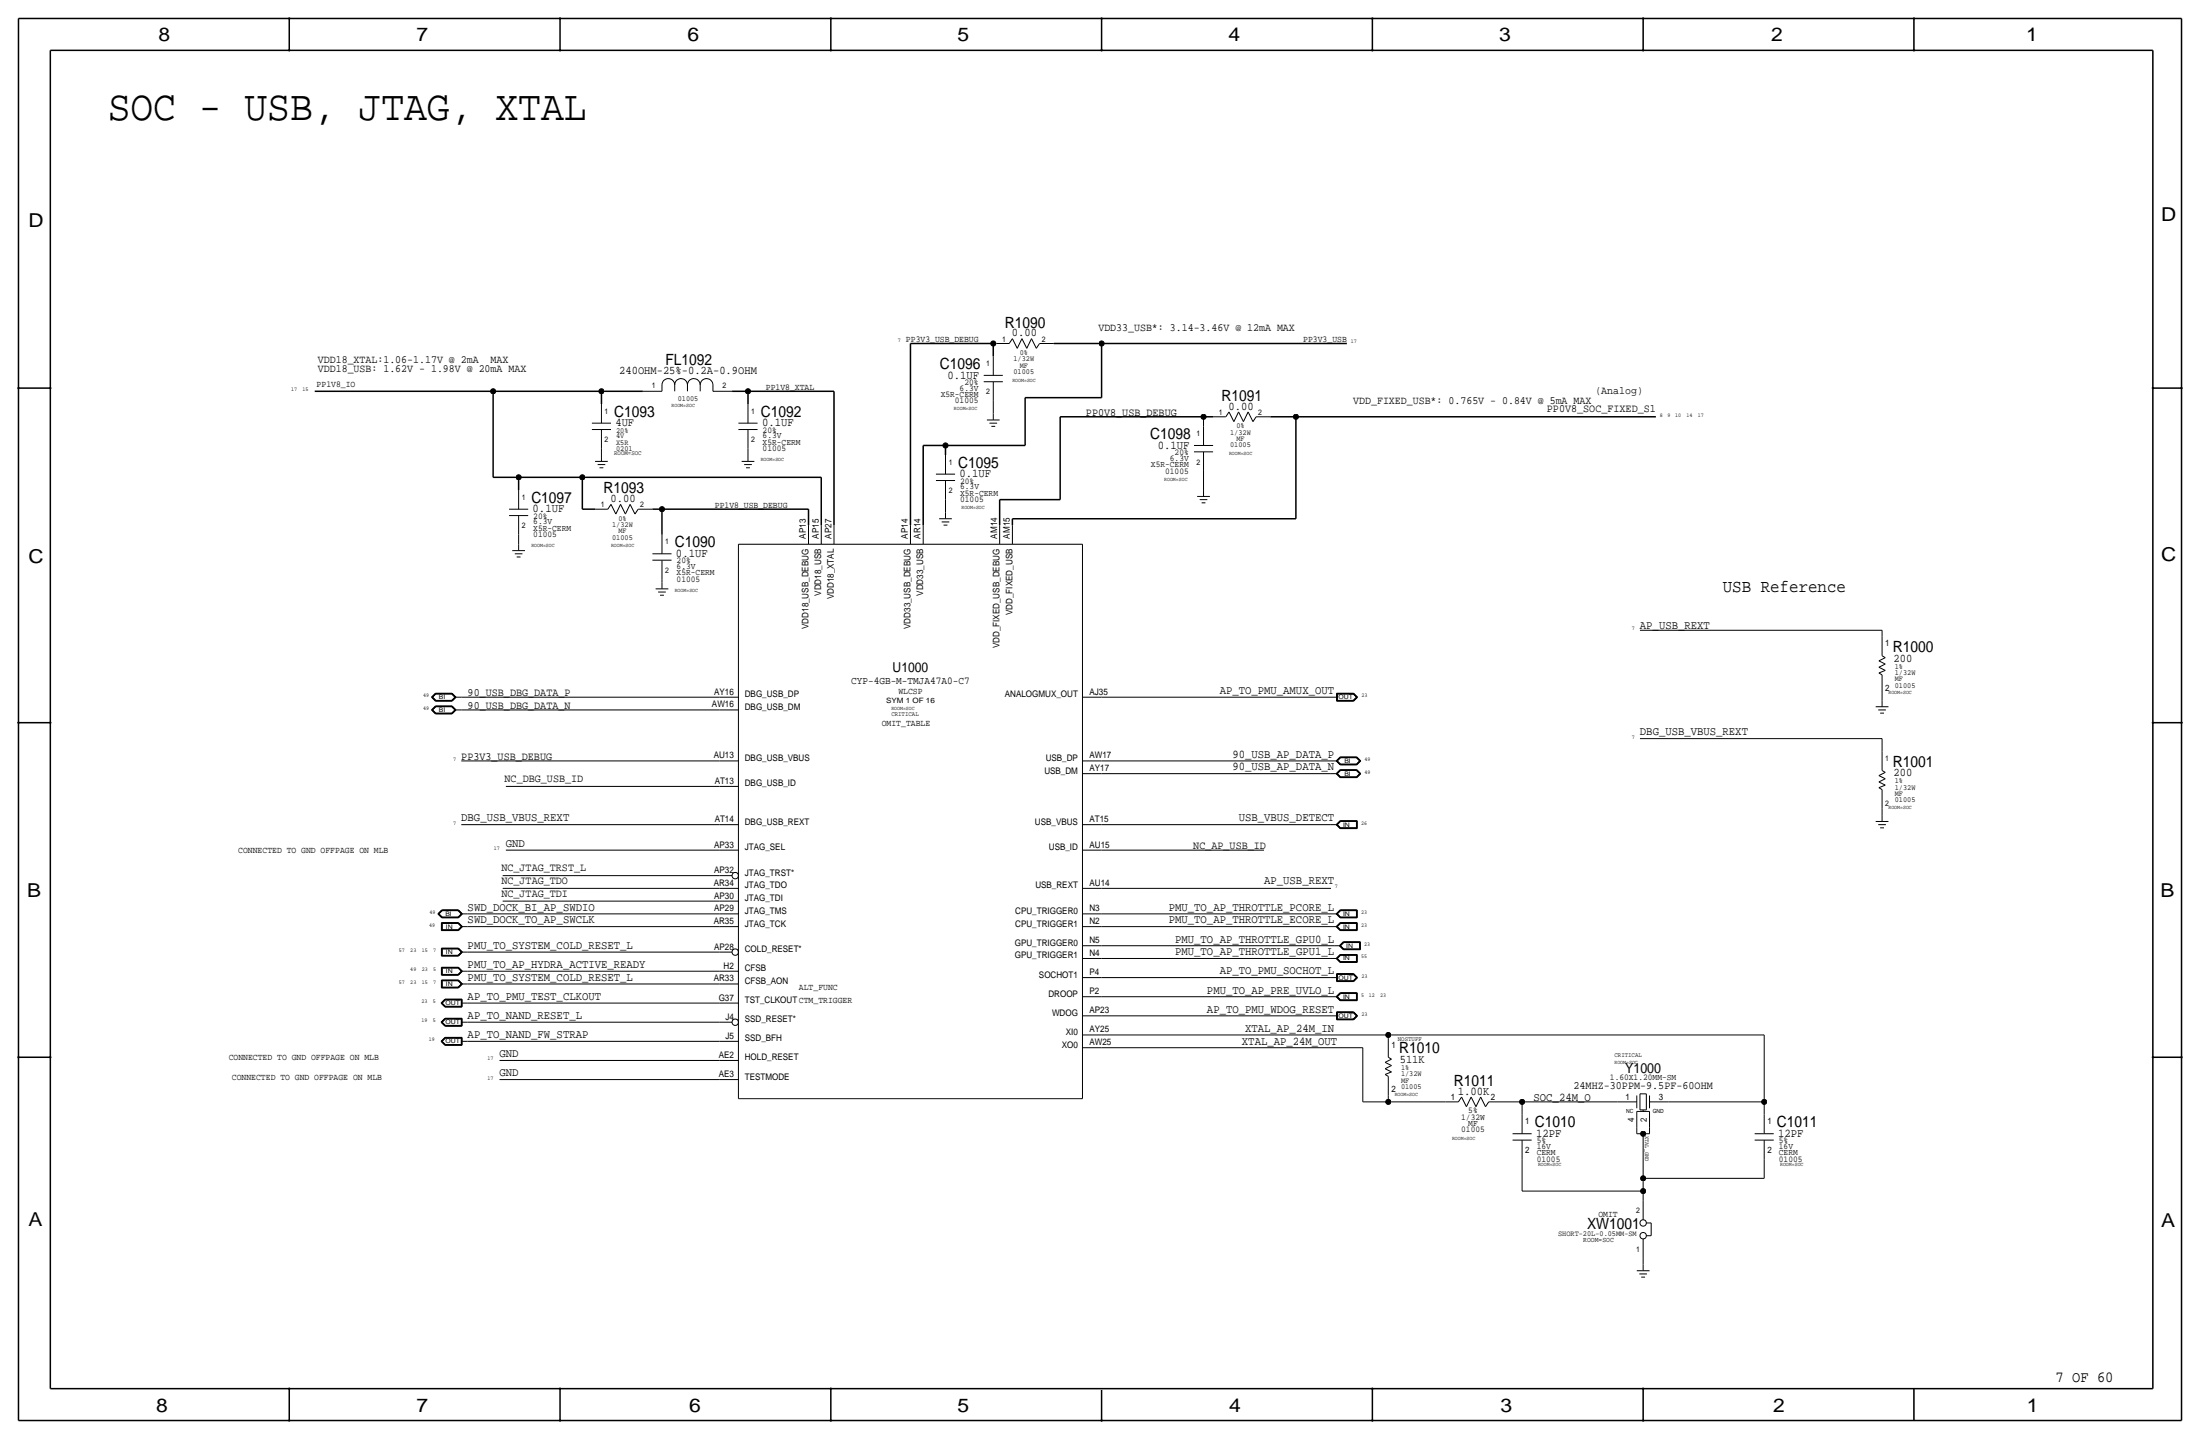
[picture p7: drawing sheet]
<svg xmlns="http://www.w3.org/2000/svg" width="877mm" height="574mm" viewBox="0 0 877 574" stroke-linecap="round" stroke-linejoin="round" font-family="sans-serif">
<g fill="none" stroke="#000" stroke-width=".6" stroke-linecap="butt">
<path d="M7.4 7.4v558.8zM7.4 7.4h862.3zM115.3 7.4v12.7zM223.3 7.4v12.7zM331.2 7.4v12.7zM439.2 7.4v12.7zM547.1 7.4v12.7zM655.1 7.4v12.7zM763 7.4v12.7zM869.7 7.4v558.8zM20.1 20.1h838.2zM20.1 20.1v533.4z"/>
<path d="M858.3 20.1v533.4zM363 136.9v72.4zM363 136.9h33zM396 136.9h1.3zM396 136.9v5.1zM420.1 136.9h19.1zM439.2 136.9h97.8zM439.2 136.9v21.6zM7.4 154.7h12.7zM125.5 156h71.1zM196.6 156v34.2zM196.6 156h43.2z"/>
<path d="M239.8 156h16.5zM239.8 156v5zM291.8 156h6.4zM298.2 156h34.3zM298.2 156v5zM332.5 156v53.3zM408.7 158.5h30.5zM408.7 158.5v19zM858.3 154.7h11.4zM368 177.5h8.9zM368 177.5v31.8zM376.9 177.5h31.8z"/>
<path d="M376.9 177.5v3.9zM422.7 166.1v33zM422.7 166.1h57.1zM479.8 166.1h3.8zM506.5 166.1h10.1zM516.6 166.1v40.7zM516.6 166.1h143.5zM196.6 190.2h10.2zM206.8 190.2h25.4zM206.8 190.2v5.1zM232.2 190.2h95.2zM232.2 190.2v12.7z"/>
<path d="M327.4 190.2v19.1zM398.5 199.1h24.2zM398.5 199.1v10.2zM232.2 202.9h5zM260.1 202.9h3.8zM263.9 202.9h58.4zM263.9 202.9v10.2zM322.3 202.9v6.4zM403.6 206.8h113zM403.6 206.8v2.5zM7.4 288h12.7zM858.3 288h11.4z"/>
<path d="M7.4 421.4h12.7zM858.3 421.4h11.4zM20.1 553.5h838.2zM115.3 553.5v12.7zM223.3 553.5v12.7zM331.2 553.5v12.7zM439.2 554v12.2zM547.1 553.5v12.7zM655.1 553.5v12.7zM763 553.5v12.7zM7.4 566.2h862.3z"/>
</g>
<g fill="none" stroke="#000" stroke-width=".4">
<path d="M397.3 136.9h5zM403.6 135l1.9 3.8zM403.6 135l-1.3 1.9zM407.4 135l-1.9 3.8zM407.4 135l1.9 3.8zM411.2 135l-1.9 3.8zM411.2 135l2 3.8zM414.4 136.9h5.7zM414.4 136.9l-1.2 1.9zM256.3 156h7.6zM263.9 153.4a2.54 2.54 0 0 1 2.5-2.5 2.54 2.54 0 0 1 2.6 2.5 2.54 2.54 0 0 1 2.5-2.5 2.54 2.54 0 0 1 2.6 2.5 2.54 2.54 0 0 1 2.5-2.5 2.54 2.54 0 0 1 2.5 2.5 2.54 2.54 0 0 1 2.6-2.5 2.54 2.54 0 0 1 2.5 2.5M263.9 153.4v2.6z"/>
<path d="M269 153.4v2.6zM274.1 153.4v2.6zM279.1 153.4v2.6zM284.2 153.4v2.6zM284.2 156h7.6zM392.2 149.6h7.6zM392.2 152.1h7.6zM396 159.8v5zM396 142v7.6zM396 152.1v7.7zM236 171.2h7.6zM236 168.7h7.6z"/>
<path d="M239.8 178.8v2.6zM239.8 161v7.7zM239.8 171.2v7.6zM294.4 168.7h7.6zM294.4 171.2h7.6zM298.2 178.8v2.6zM298.2 161v7.7zM298.2 171.2v7.6zM393.4 167.4h5.1zM394.5 168.7h3zM395.2 169.9h1.5zM396 164.8v2.6z"/>
<path d="M476 177.5h7.6zM479.8 166.1v3.8zM479.8 169.9v7.6zM483.6 166.1h5.1zM490 164.2l1.9 3.8zM490 164.2l-1.3 1.9zM493.8 164.2l-1.9 3.8zM493.8 164.2l1.9 3.8zM497.6 164.2l-1.9 3.8zM497.6 164.2l1.9 3.8zM500.8 166.1l-1.3 1.9zM500.8 166.1h5.7z"/>
<path d="M206.8 195.3v7.6zM237.2 183.9h5.1zM238.3 185.2h3zM239 186.4h1.5zM239.8 181.4v2.5zM295.7 183.9h5zM296.7 185.2h3zM297.4 186.4h1.6zM298.2 181.4v2.5zM373.1 191.5h7.6zM373.1 189h7.6zM376.9 199.1v5.1z"/>
<path d="M376.9 181.4v7.6zM376.9 191.5v7.6zM476 180.1h7.6zM477.3 197.9h5zM478.3 199.1h3zM479.8 187.7v7.6zM479.8 180.1v7.6zM479.8 195.3v2.6zM202.9 205.5h7.7zM202.9 202.9h7.7zM204.2 219.5h5.1zM206.8 213.1v3.8z"/>
<path d="M206.8 216.9v2.6zM206.8 205.5v7.6zM237.2 202.9h5.1zM243.6 201l1.9 3.9zM243.6 201l-1.3 1.9zM247.4 201l-1.9 3.9zM247.4 201l1.9 3.9zM251.2 201l-1.9 3.9zM251.2 201l1.9 3.9zM254.4 202.9h5.7zM254.4 202.9l-1.3 2zM263.9 213.1v7.6z"/>
<path d="M294.4 216.9v221zM294.4 216.9h137.1zM322.3 209.3v7.6zM327.4 209.3v7.6zM332.5 209.3v7.6zM363 209.3v7.6zM368 209.3v7.6zM374.4 206.8h5.1zM375.4 208h3.1zM376.2 209.3h1.5zM376.9 204.2v2.6zM398.5 209.3v7.6z"/>
<path d="M403.6 209.3v7.6zM431.5 216.9v221zM479 200.4h1.6zM205.2 220.7h3.1zM206 222h1.5zM260.1 223.3h7.6zM260.1 220.7h7.6zM261.4 234.7h5zM262.4 236h3zM263.1 237.2h1.6zM263.9 230.9v1.3zM263.9 232.2v2.5z"/>
<path d="M263.9 223.3v7.6zM653.8 251.2h96.5zM750.3 251.2v2.5zM750.3 253.7v7.7zM172 277.9l1.6 1.6zM172 277.9l1.6-1.6zM172.2 277.9l1.4 1.4zM172.3 277.9l1.4-1.4zM172.3 277.9l1.4 1.3zM172.5 277.9l1.2-1.3zM172.5 277.9l1.2 1.2zM173.6 276.3h6.6z"/>
<path d="M173.6 279.5h6.6zM173.6 279.3h6.6zM173.6 276.4l-1.4 1.5zM173.6 276.4h6.6zM173.7 276.5h6.4zM173.7 279.2h6.4zM173.7 279.1h6.4zM173.7 276.6h6.4zM180.1 279.1l1.3-1.2zM180.1 276.6l1.3 1.3zM180.1 276.5l1.4 1.4zM180.2 276.4l1.5 1.5z"/>
<path d="M180.2 279.3l1.5-1.4zM180.2 276.3l1.6 1.6zM180.2 279.5l1.6-1.6zM181.4 277.9h2.5zM181.5 277.9l-1.4 1.3zM183.9 277.9h102.9zM286.8 277.9h7.6zM431.5 277.9h7.7zM439.2 277.9h91.4zM530.6 277.9h2.5zM532.8 276.3h6.8zM532.8 279.5h6.8z"/>
<path d="M532.8 276.3v3.2zM532.9 276.4v2.9zM532.9 279.3h6.7zM532.9 276.4h6.7zM533 276.5h6.5zM533 276.5v2.7zM533 279.2h6.5zM533.1 276.6h6.4zM533.1 276.6v2.5zM533.1 279.1h6.4zM539.5 276.6l1.3 1.3zM539.5 279.1l1.3-1.2z"/>
<path d="M539.5 276.5l1.4 1.4zM539.6 276.4l1.5 1.5zM539.6 279.3l1.5-1.4zM539.6 276.3l1.6 1.6zM540.9 277.9l-1.4 1.3zM541.2 277.9l-1.6 1.6zM749 268.2l2.6-1zM749 265.9l2.6-1.2zM749 263.4l2.6-1.3zM749 268.2l1.3 .8zM749 265.9l2.6 1.3zM749 263.4l2.6 1.3z"/>
<path d="M750.3 276.6v2.5zM750.3 279.1v2.6zM750.3 269v7.6zM750.3 261.4l1.3 .7zM172 283l1.6 1.5zM172 283l1.6-1.6zM172.2 283l1.4 1.4zM172.2 283l1.4-1.5zM172.3 283l1.4 1.3zM172.5 283l1.2-1.3zM172.5 283l1.2 1.2zM173.6 281.4h6.6z"/>
<path d="M173.6 284.5h6.6zM173.6 284.4h6.6zM173.6 281.5h6.6zM173.7 281.6h6.4zM173.7 281.6l-1.4 1.4zM173.7 284.3h6.4zM173.7 284.2h6.4zM173.7 281.7h6.4zM180.1 284.2l1.3-1.2zM180.1 281.7l1.3 1.3zM180.1 284.3l1.4-1.3zM180.1 281.6l1.4 1.4z"/>
<path d="M180.2 281.5l1.5 1.5zM180.2 284.4l1.5-1.4zM180.2 281.4l1.6 1.6zM180.2 284.5l1.6-1.5zM181.4 283h2.5zM183.9 283h102.9zM286.8 283h7.6zM653.8 294.4h96.5zM747.8 281.7h5.1zM748.8 283h3zM749.6 284.2h1.5zM750.3 294.4v5.1z"/>
<path d="M750.3 299.5v7.6zM183.9 303.3h102.9zM201.7 313.4h85.1zM286.8 313.4h7.6zM286.8 303.3h7.6zM431.5 303.3h7.7zM431.5 308.4h7.7zM439.2 303.3h91.4zM439.2 308.4h91.4zM530.6 308.4h2.5zM530.6 303.3h2.5zM532.7 308.4l1.6-1.6z"/>
<path d="M532.7 303.3l1.6-1.6zM532.7 308.4l1.6 1.5zM532.7 303.3l1.6 1.6zM532.8 308.4l1.5 1.4zM532.8 303.3l1.5 1.4zM532.8 308.4l1.5-1.5zM532.8 303.3l1.5-1.5zM533 308.4l1.4-1.4zM533 303.3l1.4-1.4zM533 308.4l1.4 1.3zM533 303.3l1.4 1.3zM533.1 308.4l1.3 1.2z"/>
<path d="M533.1 303.3l1.3 1.2zM533.1 308.4l1.3-1.3zM533.1 303.3l1.3-1.3zM534.3 306.8h6.6zM534.3 301.7h6.6zM534.3 309.9h6.6zM534.3 304.9h6.6zM534.3 309.8h6.6zM534.3 304.7h6.6zM534.3 306.9h6.6zM534.3 301.8h6.6zM534.4 307h6.4z"/>
<path d="M534.4 301.9h6.4zM534.4 309.7h6.4zM534.4 304.6h6.4zM534.4 309.6h6.4zM534.4 307.1h6.4zM534.4 304.5h6.4zM534.4 302h6.4zM540.8 307.1l1.2 1.3zM540.8 302l1.2 1.3zM540.8 309.6l1.2-1.2zM540.8 304.5l1.2-1.2zM540.8 304.6l1.4-1.3z"/>
<path d="M540.8 307l1.4 1.4zM540.8 301.9l1.4 1.4zM540.9 306.9l1.4 1.5zM540.9 301.8l1.4 1.5zM540.9 309.8l1.4-1.4zM540.9 304.7l1.4-1.4zM540.9 304.9l1.6-1.6zM540.9 306.8l1.6 1.6zM540.9 301.7l1.6 1.6zM542.2 308.4l-1.4 1.3zM542.5 308.4l-1.6 1.5zM749 313.9l2.6-1z"/>
<path d="M749 311.7l2.6-1.3zM749 309.1l2.6-1.3zM749 313.9l1.3 .8zM749 311.7l2.6 1.2zM749 309.1l2.6 1.3zM750.3 314.7v7.6zM750.3 307.1l1.3 .7zM183.9 328.7h102.9zM201.7 338.8h85.1zM286.8 338.8h7.6zM286.8 328.7h7.6zM431.5 328.7h7.7z"/>
<path d="M431.5 338.8h7.7zM439.2 328.7h91.4zM439.2 338.8h64.7zM530.6 328.7h2.5zM532.7 328.7l1.6 1.6zM532.8 328.7l1.5 1.4zM532.8 328.7l1.5-1.5zM533 328.7l1.4 1.3zM533.1 328.7l1.3 1.2zM533.1 328.7l1.3-1.3zM534.3 327.1l-1.6 1.6zM534.3 330.3h6.8z"/>
<path d="M534.3 327.1h6.8zM534.3 327.2h6.7zM534.3 330.1h6.7zM534.4 327.3l-1.4 1.4zM534.4 330h6.5zM534.4 327.3h6.5zM534.4 327.4h6.4zM534.4 329.9h6.4zM540.8 327.4v2.5zM540.9 327.3v2.7zM541 327.2v2.9zM541.1 327.1v3.2z"/>
<path d="M747.8 327.4h5.1zM748.8 328.7h3zM749.6 329.9h1.5zM750.3 322.3v2.6zM750.3 324.9v2.5zM200.4 349h86.4zM200.4 354.1h86.4zM200.4 359.2h86.4zM286.8 359.2h7.6zM286.8 354.1h7.6zM286.8 349h5zM431.5 354.1h7.7z"/>
<path d="M439.2 354.1h91.4zM174.5 364.2l1.6 1.6zM174.5 364.2l1.6-1.5zM174.7 364.2l1.5 1.5zM174.7 364.2l1.5-1.4zM174.9 364.2l1.3-1.3zM174.9 364.2l1.3 1.4zM175 364.2l1.3-1.2zM175 364.2l1.3 1.3zM176 367.7h6.8zM176 377.9h6.8zM176 367.7v3.2z"/>
<path d="M176 370.9h6.8zM176 377.9v3.2zM176.1 367.8v3zM176.1 370.8h6.6zM176.1 378v2.9zM176.1 367.8h6.6zM176.1 378h6.6zM176.1 365.8h6.7zM176.1 362.7h6.7zM176.2 367.9h6.5zM176.2 378.1h6.5zM176.2 365.7h6.5z"/>
<path d="M176.2 367.9v2.8zM176.2 370.7h6.5zM176.2 378.1v2.7zM176.2 362.8h6.5zM176.2 362.9h6.5zM176.2 365.6h6.5zM176.3 365.5h6.3zM176.3 363h6.3zM176.3 368h6.3zM176.3 368v2.6zM176.3 370.6h6.3zM176.3 378.2h6.3z"/>
<path d="M176.3 378.2v2.5zM182.6 365.5l1.3-1.3zM182.6 370.6l1.3-1.3zM182.6 363l1.3 1.2zM182.6 368l1.3 1.3zM182.6 378.2l1.3 1.3zM182.7 365.6l1.3-1.4zM182.7 362.9l1.3 1.3zM182.7 367.9l1.3 1.4zM182.7 378.1l1.3 1.4zM182.7 362.8l1.5 1.4zM182.7 367.8l1.5 1.5z"/>
<path d="M182.7 378l1.5 1.5zM182.7 365.7l1.5-1.5zM182.7 370.8l1.5-1.5zM182.8 362.7l1.6 1.5zM182.8 367.7l1.6 1.6zM182.8 377.9l1.6 1.6zM182.8 365.8l1.6-1.6zM182.8 370.9l1.6-1.6zM183.9 364.2h2.5zM183.9 369.3h2.5zM183.9 379.5h2.5zM184 369.3l-1.3 1.4z"/>
<path d="M184 379.5l-1.3 1.3zM186.4 364.2h100.4zM186.4 379.5h100.4zM186.4 369.3h100.4zM286.8 379.5h5zM286.8 369.3h7.6zM286.8 364.2h7.6zM431.5 376.9h7.7zM431.5 369.3h7.7zM431.5 364.2h7.7zM439.2 364.2h91.4zM439.2 369.3h91.4z"/>
<path d="M439.2 376.9h92.7zM530.6 369.3h2.5zM530.6 364.2h2.5zM531.9 376.9h2.5zM532.7 369.3l1.6-1.6zM532.7 364.2l1.6-1.5zM532.7 369.3l1.6 1.6zM532.7 364.2l1.6 1.6zM532.8 369.3l1.5 1.5zM532.8 364.2l1.5 1.5zM532.8 369.3l1.5-1.5zM532.8 364.2l1.5-1.4z"/>
<path d="M533 369.3l1.4-1.4zM533 364.2l1.4-1.3zM533 369.3l1.4 1.4zM533 364.2l1.4 1.4zM533.1 369.3l1.3 1.3zM533.1 364.2l1.3 1.3zM533.1 369.3l1.3-1.3zM533.1 364.2l1.3-1.2zM534 376.9l1.5 1.6zM534.1 376.9l1.5 1.5zM534.1 376.9l1.5-1.4zM534.3 370.9h6.8z"/>
<path d="M534.3 365.8h6.8zM534.3 367.7h6.8zM534.3 362.7h6.8zM534.3 376.9l1.3 1.4zM534.3 367.8h6.7zM534.3 362.8h6.7zM534.3 370.8h6.7zM534.3 365.7h6.7zM534.4 370.7h6.5zM534.4 365.6h6.5zM534.4 367.9h6.5zM534.4 362.9h6.5z"/>
<path d="M534.4 376.9l1.3 1.3zM534.4 376.9l1.3-1.2zM534.4 368h6.4zM534.4 370.6h6.4zM534.4 363h6.4zM534.4 365.5h6.4zM535.5 375.4l-1.5 1.5zM535.5 378.5h6.8zM535.5 375.4h6.8zM535.6 375.5h6.6zM535.6 378.4h6.6zM535.6 375.6l-1.3 1.3z"/>
<path d="M535.6 378.3h6.5zM535.6 375.6h6.5zM535.7 378.2h6.3zM535.7 375.7h6.3zM540.8 368v2.6zM540.8 363v2.5zM540.9 367.9v2.8zM540.9 362.9v2.7zM541 367.8v3zM541 362.8v2.9zM541.1 367.7v3.2zM541.1 362.7v3.1z"/>
<path d="M542 375.7v2.5zM542.1 375.6v2.7zM542.2 375.5v2.9zM542.3 375.4v3.1zM175.8 399.8l1.6 1.6zM175.8 399.8l1.6-1.6zM176 390.6h6.8zM176 385.5h6.8zM176 399.8l1.4 1.5zM176 399.8l1.4-1.5zM176 390.6v3.2zM176 393.8h6.8z"/>
<path d="M176 385.5v3.2zM176 388.7h6.8zM176 381.1h6.8zM176.1 390.7v2.9zM176.1 393.6h6.6zM176.1 385.6v3zM176.1 388.6h6.6zM176.1 380.9h6.6zM176.1 390.7h6.6zM176.1 385.6h6.6zM176.1 399.8l1.4-1.4zM176.1 399.8l1.4 1.4z"/>
<path d="M176.2 390.8h6.5zM176.2 385.7h6.5zM176.2 390.8v2.7zM176.2 393.5h6.5zM176.2 385.7v2.8zM176.2 388.5h6.5zM176.2 380.8h6.5zM176.3 399.8l1.2-1.3zM176.3 390.9h6.3zM176.3 390.9v2.5zM176.3 393.4h6.3zM176.3 385.8h6.3z"/>
<path d="M176.3 385.8v2.6zM176.3 388.4h6.3zM176.3 380.7h6.3zM176.3 399.8l1.2 1.3zM177.4 398.2h6.8zM177.4 398.3h6.7zM177.5 398.4h6.5zM177.5 398.5h6.4zM182.6 393.4l1.3-1.2zM182.6 388.4l1.3-1.3zM182.6 380.7l1.3-1.2zM182.6 390.9l1.3 1.3z"/>
<path d="M182.6 385.8l1.3 1.3zM182.7 393.5l1.3-1.3zM182.7 388.5l1.3-1.4zM182.7 390.8l1.3 1.4zM182.7 385.7l1.3 1.4zM182.7 390.7l1.5 1.5zM182.7 385.6l1.5 1.5zM182.7 393.6l1.5-1.4zM182.7 388.6l1.5-1.5zM182.7 380.9l1.5-1.4zM182.8 390.6l1.6 1.6zM182.8 385.5l1.6 1.6z"/>
<path d="M182.8 393.8l1.6-1.6zM182.8 388.7l1.6-1.6zM182.8 381.1l1.6-1.6zM183.9 399.8h2.5zM183.9 392.2h2.5zM183.9 387.1h2.5zM183.9 398.5v2.6zM184 398.4v2.8zM184.1 398.3v3zM184.2 398.2v3.2zM186.4 399.8h100.4zM186.4 392.2h100.4z"/>
<path d="M186.4 387.1h100.4zM286.8 387.1h7.6zM286.8 399.8h7.6zM286.8 392.2h7.6zM431.5 389.6h7.7zM431.5 382h7.7zM431.5 397.3h7.7zM439.2 382h91.4zM439.2 397.3h91.4zM439.2 389.6h91.4zM530.6 389.6h2.5zM530.6 382h2.5z"/>
<path d="M530.6 397.3h2.5zM532.7 382l1.6-1.6zM532.7 382l1.6 1.6zM532.7 397.3l1.6 1.5zM532.8 388.1h6.8zM532.8 382l1.5 1.5zM532.8 397.3l1.5 1.4zM532.8 391.2h6.8zM532.8 388.1v3.1zM532.8 382l1.5-1.5zM532.8 397.3l1.5-1.5zM532.9 388.2v2.9z"/>
<path d="M532.9 391.1h6.7zM532.9 388.2h6.7zM533 382l1.4-1.4zM533 382l1.4 1.4zM533 397.3l1.4 1.3zM533 388.3h6.5zM533 388.3v2.7zM533 391h6.5zM533.1 382l1.3 1.3zM533.1 397.3l1.3 1.2zM533.1 388.4h6.4zM533.1 388.4v2.5z"/>
<path d="M533.1 390.9h6.4zM533.1 382l1.3-1.3zM533.1 397.3l1.3-1.3zM534.3 395.7l-1.6 1.6zM534.3 383.6h6.8zM534.3 398.8h6.8zM534.3 380.4h6.8zM534.3 395.7h6.8zM534.3 380.5h6.7zM534.3 395.8h6.7zM534.3 383.5h6.7zM534.3 398.7h6.7z"/>
<path d="M534.4 395.9l-1.4 1.4zM534.4 383.4h6.5zM534.4 398.6h6.5zM534.4 380.6h6.5zM534.4 395.9h6.5zM534.4 380.7h6.4zM534.4 383.3h6.4zM534.4 396h6.4zM534.4 398.5h6.4zM539.5 388.4l1.3 1.2zM539.5 390.9l1.3-1.3zM539.5 391l1.4-1.4z"/>
<path d="M539.5 388.3l1.4 1.3zM539.6 388.2l1.5 1.4zM539.6 391.1l1.5-1.5zM539.6 388.1l1.6 1.5zM540.8 380.7v2.6zM540.8 396v2.5zM540.9 380.6v2.8zM540.9 395.9v2.7zM541 380.5v3zM541 395.8v2.9zM541.1 380.4v3.2zM541.1 395.7v3.1z"/>
<path d="M541.2 389.6l-1.6 1.6zM175.8 415l1.6 1.6zM175.8 407.4l1.6 1.6zM175.8 415l1.6-1.5zM175.8 407.4l1.6-1.6zM176 415l1.4 1.5zM176 407.4l1.4 1.5zM176 407.4l1.4-1.5zM176.1 415l1.4-1.3zM176.1 407.4l1.4-1.4zM176.1 415l1.4 1.4zM176.1 407.4l1.4 1.4z"/>
<path d="M176.3 415l1.2-1.2zM176.3 407.4l1.2-1.3zM176.3 415l1.2 1.3zM176.3 407.4l1.2 1.3zM177.4 416.6h6.8zM177.4 409h6.8zM177.4 401.4h6.8zM177.4 413.5h6.8zM177.4 405.8h6.8zM177.4 413.6h6.7zM177.4 405.9h6.7zM177.4 413.6l-1.4 1.4z"/>
<path d="M177.4 416.5h6.7zM177.4 408.9h6.7zM177.4 401.3h6.7zM177.5 413.7h6.5zM177.5 406h6.5zM177.5 416.4h6.5zM177.5 408.8h6.5zM177.5 401.2h6.5zM177.5 413.8h6.4zM177.5 406.1h6.4zM177.5 416.3h6.4zM177.5 408.7h6.4z"/>
<path d="M177.5 401.1h6.4zM183.9 415h2.5zM183.9 407.4h2.5zM183.9 413.8v2.5zM183.9 406.1v2.6zM184 413.7v2.7zM184 406v2.8zM184.1 413.6v2.9zM184.1 405.9v3zM184.2 413.5v3.1zM184.2 405.8v3.2zM186.4 407.4h100.4z"/>
<path d="M186.4 415h100.4zM286.8 415h7.6zM286.8 407.4h5zM431.5 417.6h7.7zM431.5 412.5h7.7zM431.5 404.9h7.7zM439.2 404.9h91.4zM439.2 412.5h114.3zM439.2 417.6h104.1zM530.6 404.9h2.5zM532.8 403.3h6.8zM532.8 406.5h6.8z"/>
<path d="M532.8 403.3v3.2zM532.9 403.4v2.9zM532.9 406.3h6.7zM532.9 403.4h6.7zM533 403.5h6.5zM533 403.5v2.7zM533 406.2h6.5zM533.1 403.6h6.4zM533.1 403.6v2.5zM533.1 406.1h6.4zM539.5 403.6l1.3 1.3zM539.5 406.1l1.3-1.2z"/>
<path d="M539.5 403.5l1.4 1.4zM539.6 403.4l1.5 1.5zM539.6 406.3l1.5-1.4zM539.6 406.5l1.6-1.6zM539.6 403.3l1.6 1.6zM540.9 404.9l-1.4 1.3zM543.3 417.6v21.6zM553.5 412.5h149.8zM553.5 412.5v1.3zM553.5 413.8v7.6zM703.3 412.5v26.7zM199.1 422.7h87.7z"/>
<path d="M199.1 430.3h87.7zM286.8 430.3h7.6zM286.8 422.7h7.6zM294.4 437.9h137.1zM543.3 439.2h10.2zM552.2 428.2l2.5-1zM552.2 426l2.5-1.3zM552.2 423.4l2.5-1.3zM552.2 428.2l1.3 .8zM552.2 426l2.5 1.2zM552.2 423.4l2.5 1.3zM553.5 436.6v2.6z"/>
<path d="M553.5 429v7.6zM553.5 421.4l1.2 .7zM553.5 439.2h22.8zM576.3 439.2h5.1zM582.7 437.2l-1.3 2zM582.7 437.2l1.9 3.9zM586.5 437.2l-1.9 3.9zM586.5 437.2l1.9 3.9zM590.3 437.2l-1.9 3.9zM590.3 437.2l1.9 3.9zM593.5 439.2h5.7zM593.5 439.2l-1.3 1.9z"/>
<path d="M599.2 439.2h7.6zM606.8 439.2h38.1zM606.8 439.2v5zM644.9 439.2h7.6zM652.5 436.6v5.1zM653.8 436h2.5zM653.8 436v6.4zM656.3 436v6.4zM657.6 436.6v5.1zM657.6 439.2h7.6zM665.2 439.2h38.1zM703.3 439.2v5z"/>
<path d="M603 454.4h7.6zM603 451.9h7.6zM606.8 444.2v7.7zM606.8 454.4v7.6zM652.5 443h5.1zM652.5 451.9h2.6zM652.5 449.3v2.6zM652.5 443v6.3zM653.8 442.4h2.5zM655.1 451.9h2.5zM655.1 451.9v17.7zM655.1 442.4v.6z"/>
<path d="M657.6 449.3v2.6zM657.6 443v6.3zM699.5 454.4h7.6zM699.5 451.9h7.6zM703.3 444.2v7.7zM703.3 454.4v7.6zM606.8 474.7h48.3zM606.8 462v12.7zM655.1 469.6v5.1zM655.1 474.7v3.8zM655.1 478.5v7.7zM655.1 469.6h48.2z"/>
<path d="M703.3 462v7.6zM655.1 493.8v7.6zM656.3 492.5h2zM656.3 487.4h2zM658.3 487.4v5.1zM652.5 506.5h5.1zM653.5 507.7h3.1zM654.3 509h1.5zM655.1 501.4v2.5zM655.1 503.9v2.6z"/>
<circle cx="293.1" cy="349" r="1.28"/>
<circle cx="293.1" cy="379.5" r="1.28"/>
<circle cx="293.1" cy="407.4" r="1.28"/>
<circle cx="655.1" cy="492.5" r="1.28"/>
<circle cx="655.1" cy="487.4" r="1.28"/>
</g>
<g fill="#000" stroke="#000" stroke-width=".4">
<path d="M115.1 7.2h.4v.3h-.4zM115.1 19.9h.4v.3h-.4zM223.1 7.2h.4v.3h-.4zM223.1 19.9h.4v.3h-.4zM331 19.9h.4v.3h-.4zM331 7.2h.4v.3h-.4zM439 7.2h.4v.3h-.4zM439 19.9h.4v.3h-.4zM546.9 7.2h.4v.3h-.4zM546.9 19.9h.4v.3h-.4zM654.9 19.9h.4v.3h-.4zM654.9 7.2h.4v.3h-.4z"/>
<path d="M762.8 19.9h.4v.3h-.4zM762.8 7.2h.4v.3h-.4zM7.2 154.5h.4v.4h-.4zM19.9 154.5h.4v.4h-.4zM858.1 154.5h.4v.4h-.4zM869.5 154.5h.4v.4h-.4zM7.2 287.9h.4v.3h-.4zM19.9 287.9h.4v.3h-.4zM858.1 287.9h.4v.3h-.4zM869.5 287.9h.4v.3h-.4zM7.2 421.2h.4v.4h-.4zM19.9 421.2h.4v.4h-.4z"/>
<path d="M858.1 421.2h.4v.4h-.4zM869.5 421.2h.4v.4h-.4zM115.1 553.3h.4v.3h-.4zM223.1 553.3h.4v.3h-.4zM331 553.3h.4v.3h-.4zM546.9 553.3h.4v.3h-.4zM654.9 553.3h.4v.3h-.4zM115.1 566h.4v.3h-.4zM223.1 566h.4v.3h-.4zM331 566h.4v.3h-.4zM439 566h.4v.3h-.4zM546.9 566h.4v.3h-.4z"/>
<path d="M654.9 566h.4v.3h-.4z"/>
<circle cx="396" cy="136.9" r="1.02"/>
<circle cx="439.2" cy="136.9" r="1.02"/>
<circle cx="196.6" cy="156" r="1.02"/>
<circle cx="239.8" cy="156" r="1.02"/>
<circle cx="298.2" cy="156" r="1.02"/>
<circle cx="376.9" cy="177.5" r="1.02"/>
<circle cx="479.8" cy="166.1" r="1.02"/>
<circle cx="516.6" cy="166.1" r="1.02"/>
<circle cx="206.8" cy="190.2" r="1.02"/>
<circle cx="232.2" cy="190.2" r="1.02"/>
<circle cx="263.9" cy="202.9" r="1.02"/>
<circle cx="553.5" cy="412.5" r="1.02"/>
<circle cx="553.5" cy="439.2" r="1.02"/>
<circle cx="606.8" cy="439.2" r="1.02"/>
<circle cx="703.3" cy="439.2" r="1.02"/>
<circle cx="655.1" cy="451.9" r="1.02"/>
<circle cx="655.1" cy="469.6" r="1.02"/>
<circle cx="655.1" cy="474.7" r="1.02"/>
</g>
<text font-size="17" x="42.9" y="48">SOC - USB, JTAG, XTAL</text>
<g font-size="7.6">
<text x="63.2" y="16.5">8</text>
<text x="166.1" y="16.5">7</text>
<text x="274.1" y="16.5">6</text>
<text x="381.8" y="16.5">5</text>
<text x="489.7" y="16.5">4</text>
<text x="597.7" y="16.5">3</text>
<text x="706.1" y="16.5">2</text>
<text x="807.7" y="16.5">1</text>
<text x="861.6" y="88.1">D</text>
<text x="11.4" y="90.4">D</text>
<text x="11.4" y="224.3">C</text>
<text x="861.6" y="223.8">C</text>
<text x="10.9" y="357.6">B</text>
<text x="861.3" y="357.4">B</text>
<text x="11.4" y="488.4">A</text>
<text x="861.6" y="489.2">A</text>
<text x="62.2" y="562.6">8</text>
<text x="166.1" y="562.6">7</text>
<text x="274.8" y="562.6">6</text>
<text x="381.8" y="562.6">5</text>
<text x="490" y="562.6">4</text>
<text x="598.2" y="562.6">3</text>
<text x="706.9" y="562.6">2</text>
<text x="808" y="562.6">1</text>
</g>
<text font-size="7.1" x="686.8" y="236">USB Reference</text>
<g font-size="6.2">
<text x="400.6" y="130.6">R1090</text>
<text x="265.3" y="145.5">FL1092</text>
<text x="374.7" y="147.1">C1096</text>
<text x="486.9" y="159.8">R1091</text>
<text x="244.9" y="166.1">C1093</text>
<text x="303.3" y="166.1">C1092</text>
<text x="458.5" y="175">C1098</text>
<text x="382" y="186.4">C1095</text>
<text x="240.6" y="196.6">R1093</text>
<text x="211.8" y="200.4">C1097</text>
<text x="269" y="218.2">C1090</text>
<text x="754.6" y="259.8">R1000</text>
<text x="754.6" y="305.6">R1001</text>
<text x="557.8" y="419.9">R1010</text>
<text x="579.7" y="432.8">R1011</text>
<text x="611.9" y="449.3">C1010</text>
<text x="708.4" y="449.3">C1011</text>
<text x="632.7" y="489.7">XW1001</text>
<text x="819.5" y="550.8">7 OF 60</text>
</g>
<text font-size="5.6" x="647.9" y="427.7">Y1000</text>
<text font-size="5.4" x="355.9" y="267.7">U1000</text>
<g font-size="4.7">
<text x="403.4" y="134.1">0.00</text>
<text x="246.9" y="149.1">240OHM-25%-0.2A-0.9OHM</text>
<text x="377.7" y="150.9">0.1UF</text>
<text x="489.8" y="163.3">0.00</text>
<text x="245.4" y="169.9">4UF</text>
<text x="303.8" y="169.9">0.1UF</text>
<text x="461.5" y="178.8">0.1UF</text>
<text x="382.5" y="190.2">0.1UF</text>
<text x="243.4" y="200.2">0.00</text>
<text x="212.3" y="204.2">0.1UF</text>
<text x="269.5" y="222">0.1UF</text>
<text x="653.8" y="250.7">AP_USB_REXT</text>
<text x="754.9" y="263.7">200</text>
<text x="486.2" y="276.6">AP_TO_PMU_AMUX_OUT</text>
<text x="653.8" y="293.1">DBG_USB_VBUS_REXT</text>
<text x="491.3" y="302">90_USB_AP_DATA_P</text>
<text x="491.3" y="307.1">90_USB_AP_DATA_N</text>
<text x="754.9" y="309.4">200</text>
<text x="183.9" y="327.4">DBG_USB_VBUS_REXT</text>
<text x="493.9" y="327.4">USB_VBUS_DETECT</text>
<text x="201.7" y="337.6">GND</text>
<text x="504" y="352.3">AP_USB_REXT</text>
<text x="186.4" y="363">SWD_DOCK_BI_AP_SWDIO</text>
<text x="466" y="363">PMU_TO_AP_THROTTLE_PCORE_L</text>
<text x="186.4" y="368">SWD_DOCK_TO_AP_SWCLK</text>
<text x="466" y="368">PMU_TO_AP_THROTTLE_ECORE_L</text>
<text x="468.5" y="375.7">PMU_TO_AP_THROTTLE_GPU0_L</text>
<text x="186.4" y="378.2">PMU_TO_SYSTEM_COLD_RESET_L</text>
<text x="468.5" y="380.7">PMU_TO_AP_THROTTLE_GPU1_L</text>
<text x="186.4" y="385.8">PMU_TO_AP_HYDRA_ACTIVE_READY</text>
<text x="486.2" y="388.4">AP_TO_PMU_SOCHOT_L</text>
<text x="186.4" y="390.9">PMU_TO_SYSTEM_COLD_RESET_L</text>
<text x="481.2" y="396">PMU_TO_AP_PRE_UVLO_L</text>
<text x="186.4" y="398.5">AP_TO_PMU_TEST_CLKOUT</text>
<text x="186.4" y="406.1">AP_TO_NAND_RESET_L</text>
<text x="481.2" y="403.6">AP_TO_PMU_WDOG_RESET</text>
<text x="186.4" y="413.8">AP_TO_NAND_FW_STRAP</text>
<text x="496.4" y="411.2">XTAL_AP_24M_IN</text>
<text x="495.1" y="416.3">XTAL_AP_24M_OUT</text>
<text x="199.1" y="421.4">GND</text>
<text x="558" y="423.7">511K</text>
<text x="199.1" y="429">GND</text>
<text x="581.2" y="436.4">1.00K</text>
<text x="611.4" y="438.7">SOC_24M_O</text>
<text x="612.4" y="453.1">12PF</text>
<text x="708.9" y="453.1">12PF</text>
</g>
<g font-size="4.5">
<text x="432.9" y="165.6">PP0V8_USB_DEBUG</text>
<text x="616.7" y="164.3">PP0V8_SOC_FIXED_S1</text>
<text x="186.4" y="277.4">90_USB_DBG_DATA_P</text>
<text x="186.4" y="282.4">90_USB_DBG_DATA_N</text>
<text x="183.9" y="302.8">PP3V3_USB_DEBUG</text>
<text x="201.2" y="311.7">NC_DBG_USB_ID</text>
<text x="475.7" y="338.3">NC_AP_USB_ID</text>
<text x="199.9" y="347.2">NC_JTAG_TRST_L</text>
<text x="199.9" y="352.3">NC_JTAG_TDO</text>
<text x="199.9" y="357.4">NC_JTAG_TDI</text>
<text x="627.3" y="434.1">24MHZ-30PPM-9.5PF-60OHM</text>
</g>
<g font-size="4.4">
<text x="437.9" y="131.8">VDD33_USB*: 3.14-3.46V @ 12mA MAX</text>
<text x="126.7" y="144.5">VDD18_XTAL:1.06-1.17V @ 2mA</text>
<text x="126.7" y="148.3">VDD18_USB: 1.62V - 1.98V @ 20mA MAX</text>
<text x="195.6" y="144.5">MAX</text>
<text x="539.5" y="161">VDD_FIXED_USB*: 0.765V - 0.84V @ 5mA MAX</text>
<text x="636" y="157.2">(Analog)</text>
</g>
<text font-size="4.2" x="339.3" y="272.8">CYP-4GB-M-TMJA47A0-C7</text>
<g font-size="3.6">
<text x="361.2" y="136.4">PP3V3_USB_DEBUG</text>
<text x="519.6" y="136.4">PP3V3_USB</text>
<text x="126.2" y="154.2">PP1V8_IO</text>
<text x="305.3" y="155.5">PP1V8_XTAL</text>
<text x="285" y="202.4">PP1V8_USB_DEBUG</text>
<text x="321.3" y="214.6" transform="rotate(-90 321.3 214.6)">AP13</text>
<text x="326.4" y="214.6" transform="rotate(-90 326.4 214.6)">AP15</text>
<text x="331.5" y="214.6" transform="rotate(-90 331.5 214.6)">AP27</text>
<text x="362" y="214.6" transform="rotate(-90 362 214.6)">AP14</text>
<text x="367" y="214.6" transform="rotate(-90 367 214.6)">AR14</text>
<text x="397.5" y="214.6" transform="rotate(-90 397.5 214.6)">AM14</text>
<text x="402.6" y="214.6" transform="rotate(-90 402.6 214.6)">AM15</text>
<text x="327.4" y="237.5" transform="rotate(-90 327.4 237.5)">VDD18_USB</text>
<text x="332.5" y="238.9" transform="rotate(-90 332.5 238.9)">VDD18_XTAL</text>
<text x="368" y="237.5" transform="rotate(-90 368 237.5)">VDD33_USB</text>
<text x="403.6" y="245.2" transform="rotate(-90 403.6 245.2)">VDD_FIXED_USB</text>
<text x="322.3" y="250.7" transform="rotate(-90 322.3 250.7)">VDD18_USB_DEBUG</text>
<text x="363" y="250.7" transform="rotate(-90 363 250.7)">VDD33_USB_DEBUG</text>
<text x="398.5" y="258.4" transform="rotate(-90 398.5 258.4)">VDD_FIXED_USB_DEBUG</text>
<text x="283.8" y="281.9">AW16</text>
<text x="284.7" y="276.9">AY16</text>
<text x="296.9" y="277.9">DBG_USB_DP</text>
<text x="358.1" y="276.6">WLCSP</text>
<text x="400.6" y="277.9">ANALOGMUX_OUT</text>
<text x="434.3" y="276.9">AJ35</text>
<text x="296.9" y="283">DBG_USB_DM</text>
<text x="351.5" y="289.3">OMIT_TABLE</text>
<text x="284.6" y="302.3">AU13</text>
<text x="296.9" y="303.3">DBG_USB_VBUS</text>
<text x="416.9" y="303.3">USB_DP</text>
<text x="434.3" y="302.3">AW17</text>
<text x="416.4" y="308.4">USB_DM</text>
<text x="434.3" y="307.3">AY17</text>
<text x="284.9" y="312.4">AT13</text>
<text x="296.9" y="313.4">DBG_USB_ID</text>
<text x="284.9" y="327.7">AT14</text>
<text x="296.9" y="328.7">DBG_USB_REXT</text>
<text x="412.6" y="328.7">USB_VBUS</text>
<text x="434.3" y="327.7">AT15</text>
<text x="95" y="340.1">CONNECTED TO GND OFFPAGE ON MLB</text>
<text x="284.7" y="337.8">AP33</text>
<text x="296.9" y="338.8">JTAG_SEL</text>
<text x="418.1" y="338.8">USB_ID</text>
<text x="434.3" y="337.8">AU15</text>
<text x="284.7" y="348">AP32</text>
<text x="284.6" y="353.1">AR34</text>
<text x="296.9" y="349">JTAG_TRST*</text>
<text x="434.3" y="353.1">AU14</text>
<text x="284.7" y="358.1">AP30</text>
<text x="296.9" y="359.2">JTAG_TDI</text>
<text x="296.9" y="354.1">JTAG_TDO</text>
<text x="412.8" y="354.1">USB_REXT</text>
<text x="284.7" y="363.2">AP29</text>
<text x="296.9" y="364.2">JTAG_TMS</text>
<text x="404.7" y="364.2">CPU_TRIGGER0</text>
<text x="434.3" y="363.2">N3</text>
<text x="284.6" y="368.3">AR35</text>
<text x="296.9" y="369.3">JTAG_TCK</text>
<text x="404.7" y="369.3">CPU_TRIGGER1</text>
<text x="434.3" y="368.3">N2</text>
<text x="404.5" y="376.9">GPU_TRIGGER0</text>
<text x="434.3" y="375.9">N5</text>
<text x="284.7" y="378.5">AP28</text>
<text x="296.9" y="379.5">COLD_RESET*</text>
<text x="404.5" y="382">GPU_TRIGGER1</text>
<text x="434.3" y="381">N4</text>
<text x="288.5" y="386.1">H2</text>
<text x="296.9" y="387.1">CFSB</text>
<text x="414.2" y="389.6">SOCHOT1</text>
<text x="434.3" y="388.6">P4</text>
<text x="284.6" y="391.2">AR33</text>
<text x="296.9" y="392.2">CFSB_AON</text>
<text x="318.5" y="394.7">ALT_FUNC</text>
<text x="286.5" y="398.8">G37</text>
<text x="296.9" y="399.8">TST_CLKOUT CTM_TRIGGER</text>
<text x="418" y="397.3">DROOP</text>
<text x="434.3" y="396.2">P2</text>
<text x="289.2" y="406.4">J4</text>
<text x="296.9" y="407.4">SSD_RESET*</text>
<text x="419.4" y="404.9">WDOG</text>
<text x="434.3" y="403.9">AP23</text>
<text x="424.9" y="412.5">XI0</text>
<text x="434.3" y="411.5">AY25</text>
<text x="289.2" y="414">J5</text>
<text x="296.9" y="415">SSD_BFH</text>
<text x="423.3" y="417.6">XO0</text>
<text x="434.3" y="416.6">AW25</text>
<text x="91.2" y="422.7">CONNECTED TO GND OFFPAGE ON MLB</text>
<text x="286.5" y="421.6">AE2</text>
<text x="296.9" y="422.7">HOLD_RESET</text>
<text x="92.5" y="430.3">CONNECTED TO GND OFFPAGE ON MLB</text>
<text x="286.5" y="429.3">AE3</text>
<text x="296.9" y="430.3">TESTMODE</text>
<text x="637.2" y="484.9">OMIT</text>
</g>
<g font-size="3.5">
<text x="382.6" y="155.7">6.3V</text>
<text x="384.5" y="153.4">20%</text>
<text x="375" y="158.2">X5R-CERM</text>
<text x="380.7" y="160.8">01005</text>
<text x="304" y="172.5">20%</text>
<text x="304" y="179.8">01005</text>
<text x="304" y="174.8">6.3V</text>
<text x="304" y="177.3">X5R-CERM</text>
<text x="466.4" y="183.6">6.3V</text>
<text x="468.3" y="181.4">20%</text>
<text x="458.8" y="186.2">X5R-CERM</text>
<text x="464.5" y="188.7">01005</text>
<text x="382.8" y="197.6">X5R-CERM</text>
<text x="382.8" y="195.1">6.3V</text>
<text x="382.8" y="192.8">20%</text>
<text x="382.8" y="200.2">01005</text>
<text x="212.6" y="209">6.3V</text>
<text x="212.6" y="206.8">20%</text>
<text x="212.6" y="211.6">X5R-CERM</text>
<text x="212.6" y="214.1">01005</text>
<text x="269.7" y="226.8">6.3V</text>
<text x="269.7" y="224.5">20%</text>
<text x="269.7" y="231.9">01005</text>
<text x="269.7" y="229.4">X5R-CERM</text>
<text x="751.6" y="257.6">1</text>
<text x="751.6" y="275.3">2</text>
<text x="554.7" y="417.6">1</text>
<text x="641.8" y="430.3">1.60X1.20MM-SM</text>
<text x="554.7" y="435.4">2</text>
<text x="578.4" y="438.4">1</text>
<text x="585.4" y="443.7">5%</text>
<text x="594.4" y="438.4">2</text>
<text x="648.1" y="438.4">1</text>
<text x="661.3" y="438.4">3</text>
<text x="582.5" y="446.3">1/32W</text>
<text x="585.4" y="448.8">MF</text>
<text x="608.1" y="448.1">1</text>
<text x="651.5" y="447" transform="rotate(-90 651.5 447)">4</text>
<text x="656.6" y="447" transform="rotate(-90 656.6 447)">2</text>
<text x="704.6" y="448.1">1</text>
<text x="582.5" y="451.4">01005</text>
<text x="612.6" y="455.7">5%</text>
<text x="709.2" y="455.7">5%</text>
<text x="608.1" y="459.5">2</text>
<text x="612.6" y="458">16V</text>
<text x="612.6" y="460.5">CERM</text>
<text x="704.6" y="459.5">2</text>
<text x="709.2" y="460.5">CERM</text>
<text x="709.2" y="458">16V</text>
<text x="612.6" y="463">01005</text>
<text x="709.2" y="463">01005</text>
</g>
<g font-size="3.1">
<text x="399.5" y="136.1">1</text>
<text x="415.3" y="136.1">2</text>
<text x="406.5" y="141.5">0%</text>
<text x="393.2" y="145.8">1</text>
<text x="404.1" y="144">1/32W</text>
<text x="404.1" y="149.1">01005</text>
<text x="406.5" y="146.6">MF</text>
<text x="259.8" y="154.7">1</text>
<text x="288" y="154.7">2</text>
<text x="270.2" y="160">01005</text>
<text x="393.2" y="157.2">2</text>
<text x="241" y="164.8">1</text>
<text x="299.5" y="164.8">1</text>
<text x="485.9" y="165.4">1</text>
<text x="501.6" y="165.4">2</text>
<text x="245.6" y="172.5">20%</text>
<text x="477" y="173.7">1</text>
<text x="490.4" y="173.2">1/32W</text>
<text x="492.9" y="170.7">0%</text>
<text x="241" y="176.3">2</text>
<text x="245.6" y="179.8">0201</text>
<text x="245.6" y="177.3">X5R</text>
<text x="245.6" y="174.8">4V</text>
<text x="299.5" y="176.3">2</text>
<text x="490.4" y="178.3">01005</text>
<text x="492.9" y="175.8">MF</text>
<text x="378.2" y="185.2">1</text>
<text x="477" y="185.2">2</text>
<text x="378.2" y="196.6">2</text>
<text x="208" y="199.1">1</text>
<text x="239.5" y="202.2">1</text>
<text x="255.3" y="202.2">2</text>
<text x="246.5" y="207.5">0%</text>
<text x="208" y="210.6">2</text>
<text x="244" y="210.1">1/32W</text>
<text x="244" y="215.1">01005</text>
<text x="246.5" y="212.6">MF</text>
<text x="265.2" y="216.9">1</text>
<text x="265.2" y="228.3">2</text>
<text x="755.4" y="269">1/32W</text>
<text x="755.4" y="266.4">1%</text>
<text x="755.4" y="274.1">01005</text>
<text x="755.4" y="271.5">MF</text>
<text x="751.6" y="303.3">1</text>
<text x="755.4" y="317.2">MF</text>
<text x="755.4" y="314.7">1/32W</text>
<text x="755.4" y="312.2">1%</text>
<text x="751.6" y="321.1">2</text>
<text x="755.4" y="319.8">01005</text>
<text x="558.5" y="429">1/32W</text>
<text x="558.5" y="426.5">1%</text>
<text x="558.5" y="431.5">MF</text>
<text x="558.5" y="434.1">01005</text>
<text x="652.3" y="483.6">2</text>
<text x="621.2" y="492.5">SHORT-20L-0.05MM-SM</text>
<text x="652.3" y="498.9">1</text>
</g>
<g font-size="2.9">
<text x="353.2" y="280.4">SYM 1 OF 16</text>
<text x="631.2" y="495">ROOM=SOC</text>
</g>
<g font-size="2.6">
<text x="244.9" y="181.4">ROOM=SOC</text>
<text x="355.3" y="285.5">CRITICAL</text>
<text x="557.3" y="415">NOSTUFF</text>
<text x="643.6" y="421.4">CRITICAL</text>
</g>
<g font-size="2.5">
<text x="175" y="278.6">BI</text>
<text x="533.7" y="278.6">OUT</text>
<text x="175" y="283.7">BI</text>
<text x="535.9" y="304">BI</text>
<text x="535.9" y="309.1">BI</text>
<text x="535.4" y="329.4">IN</text>
<text x="177.5" y="365">BI</text>
<text x="535.4" y="365">IN</text>
<text x="177.8" y="370.1">IN</text>
<text x="535.4" y="370.1">IN</text>
<text x="536.7" y="377.7">IN</text>
<text x="177.8" y="380.2">IN</text>
<text x="535.4" y="382.8">IN</text>
<text x="177.8" y="387.9">IN</text>
<text x="177.8" y="392.9">IN</text>
<text x="533.7" y="390.4">OUT</text>
<text x="177.5" y="400.6">OUT</text>
<text x="535.4" y="398">IN</text>
<text x="533.7" y="405.6">OUT</text>
<text x="177.5" y="408.2">OUT</text>
<text x="177.5" y="415.8">OUT</text>
</g>
<text font-size="2.4" x="655.8" y="452.6" transform="rotate(90 655.8 452.6)">XTAL_GND</text>
<g font-size="2.3">
<text x="357.9" y="136.4">7</text>
<text x="538.5" y="136.9">17</text>
<text x="116.1" y="156">17</text>
<text x="120.6" y="156">15</text>
<text x="661.7" y="166.1">8</text>
<text x="664.7" y="166.1">9</text>
<text x="667.8" y="166.1">10</text>
<text x="672.3" y="166.1">14</text>
<text x="676.9" y="166.1">17</text>
<text x="650.5" y="251.2">7</text>
<text x="168.7" y="277.9">49</text>
<text x="542.8" y="277.9">23</text>
<text x="168.7" y="283">49</text>
<text x="650.5" y="294.4">7</text>
<text x="180.6" y="303.3">7</text>
<text x="544" y="303.3">49</text>
<text x="544" y="308.4">49</text>
<text x="180.6" y="328.7">7</text>
<text x="542.6" y="328.7">26</text>
<text x="196.8" y="338.8">17</text>
<text x="532.1" y="354.1">7</text>
<text x="171.2" y="364.2">49</text>
<text x="542.6" y="364.2">23</text>
<text x="171.1" y="369.3">49</text>
<text x="542.6" y="369.3">23</text>
<text x="543.9" y="376.9">23</text>
<text x="159" y="379.5">57</text>
<text x="163.6" y="379.5">23</text>
<text x="168.2" y="379.5">15</text>
<text x="172.7" y="379.5">7</text>
<text x="542.6" y="382">55</text>
<text x="163.6" y="387.1">49</text>
<text x="168.2" y="387.1">23</text>
<text x="172.7" y="387.1">5</text>
<text x="542.8" y="389.6">23</text>
<text x="159" y="392.2">57</text>
<text x="163.6" y="392.2">23</text>
<text x="168.1" y="392.2">15</text>
<text x="172.7" y="392.2">7</text>
<text x="168" y="399.8">23</text>
<text x="172.6" y="399.8">5</text>
<text x="542.6" y="397.3">5</text>
<text x="545.6" y="397.3">12</text>
<text x="550.2" y="397.3">23</text>
<text x="168" y="407.4">19</text>
<text x="172.6" y="407.4">5</text>
<text x="542.8" y="404.9">23</text>
<text x="171" y="415">19</text>
<text x="194.3" y="422.7">17</text>
<text x="194.3" y="430.3">17</text>
<text x="648.4" y="443.7">NC</text>
<text x="658.9" y="443.7">GND</text>
</g>
<g font-size="2.2">
<text x="403.6" y="152.1">ROOM=SOC</text>
<text x="267.7" y="162.3">ROOM=SOC</text>
<text x="380.3" y="163.6">ROOM=SOC</text>
<text x="303.3" y="183.9">ROOM=SOC</text>
<text x="490" y="181.4">ROOM=SOC</text>
<text x="464.1" y="191.5">ROOM=SOC</text>
<text x="383.3" y="202.9">ROOM=SOC</text>
<text x="211.8" y="218.2">ROOM=SOC</text>
<text x="243.6" y="218.2">ROOM=SOC</text>
<text x="269" y="236">ROOM=SOC</text>
<text x="752.9" y="276.6">ROOM=SOC</text>
<text x="355.3" y="283">ROOM=SOC</text>
<text x="752.9" y="322.3">ROOM=SOC</text>
<text x="643.6" y="423.9">ROOM=SOC</text>
<text x="556" y="436.6">ROOM=SOC</text>
<text x="578.9" y="454.4">ROOM=SOC</text>
<text x="613.2" y="464.6">ROOM=SOC</text>
<text x="709.7" y="464.6">ROOM=SOC</text>
</g>
</svg>
